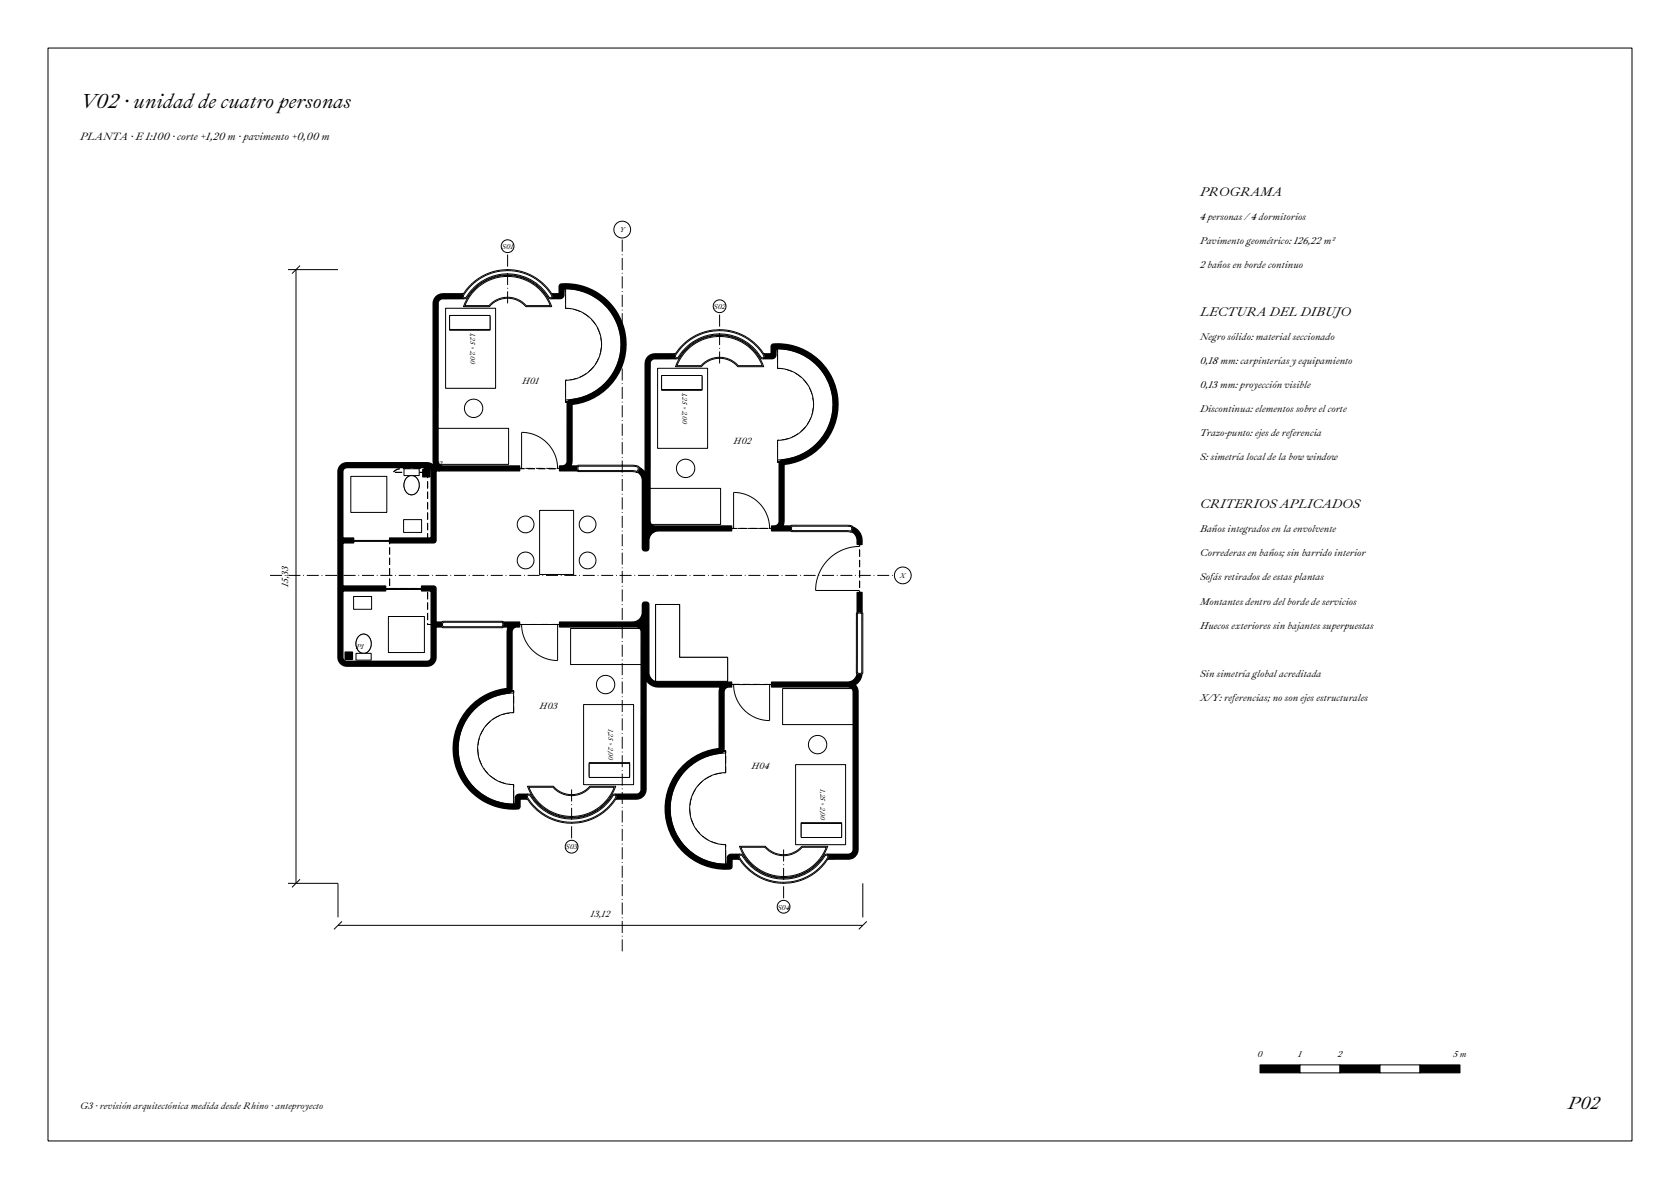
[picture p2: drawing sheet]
<svg xmlns="http://www.w3.org/2000/svg" width="420mm" height="297mm" viewBox="0 0 420 297" stroke-linecap="round" stroke-linejoin="round" font-family="sans-serif">
<path d="M155.9 86.9a14.5 14.5 0 0 0-14.5-15.4v5.5a9 9 0 0 1 9 9 9 9 0 0 1-9 9v5.5a14.5 14.5 0 0 0 14.5-13.6M108.9 115.2l.5 1.3 1.3 .5h29.9l1.3-.5 .5-1.3v-14.6l.5-.1a14.7 14.7 0 0 0 9.8-5.5 14.4 14.4 0 0 0 1.1-16.5 14.4 14.4 0 0 0-13.4-7l-.1 2.4-2.6 .1a13.2 13.2 0 0 0-10.4-6 12.9 12.9 0 0 0-11.2 6h-5.6l-1.1 .5-.5 1.3v39.4M208.9 101.9a14.5 14.5 0 0 0-14.5-15.4v5.5a9 9 0 0 1 9 9 9 9 0 0 1-9 9v5.5a14.5 14.5 0 0 0 14.5-13.6M161.9 130.2l.5 1.3 1.3 .5h29.9l1.3-.5 .5-1.3v-14.6l.5-.1a14.7 14.7 0 0 0 9.8-5.5 14.4 14.4 0 0 0 1.1-16.5 14.4 14.4 0 0 0-13.4-7l-.1 2.4-2.6 .1a13.2 13.2 0 0 0-10.4-6 12.9 12.9 0 0 0-11.2 6h-5.6l-1.1 .5-.5 1.3v39.4M97.4 147h9.5v9h51a3 3 0 0 0 3.3-2.7v-2.3h.4v17.3l.7 1.6 1.7 1 47.9 .1 1.9-.7 .7-.9 .4-1.4v-33a3.6 3.6 0 0 0-2-2.8l-1-.2h-47.6a3 3 0 0 0-2.7 2.7v2.3h-.4v-17.3l-.7-1.6-1.4-1-58.7-.1-1.1 .2-1.1 .8h8.7v17h-9.5v12M113.9 186a14.5 14.5 0 0 0 14.5 15.5v-5.5a9 9 0 0 1-9-9 9 9 0 0 1 9-9v-5.5a14.5 14.5 0 0 0-14.5 13.5M116.1 194.6a14.8 14.8 0 0 0 13.3 6.9l.1-2.4 2.6-.1a12.7 12.7 0 0 0 21.2 .5l.4-.5h5.6l1.1-.5 .5-1.3v-39.4l-.5-1.3-1.3-.5h-29.9l-1.3 .5-.5 1.3v14.6l-2.5 .7a14.2 14.2 0 0 0-9.1 20.9l.3 .6M166.9 201a14.5 14.5 0 0 0 14.5 15.5v-5.5a9 9 0 0 1-9-9 9 9 0 0 1 9-9v-5.5a14.5 14.5 0 0 0-14.5 13.5M169.1 209.6a14.8 14.8 0 0 0 13.3 6.9l.1-2.4 2.6-.1a12.7 12.7 0 0 0 21.2 .5l.4-.5h5.6l1.1-.5 .5-1.3v-39.4l-.5-1.3-1.3-.5h-29.9l-1.3 .5-.5 1.3v14.6l-2.5 .7a14.2 14.2 0 0 0-9.1 20.9l.3 .6" fill="none" stroke="#000" stroke-width=".25" stroke-dasharray="1.8 .8" stroke-linecap="butt"/>
<g fill="#fff" stroke="#000" stroke-width=".25">
<path d="M111.7 77.3h11.9v19.4h-11.9z" fill-rule="evenodd"/>
<path d="M111.4 77h12.5v20h-12.5z" fill-rule="evenodd"/>
<path d="M112.4 79h10.1v3.5h-10.1z" fill-rule="evenodd"/>
<path d="M112.4 78.8h10.1v3.5h-10.1z" fill-rule="evenodd"/>
<path d="M118.8 72.1a11.7 11.7 0 0 1 19.1 4.5h-6.4a6 6 0 0 0-9.2 0h-6.4l1.2-2.4z" fill-rule="evenodd"/>
<path d="M119.1 72.1a11.4 11.4 0 0 1 18.5 4.2h-6a6.2 6.2 0 0 0-9.4 0h-6l1.2-2.2z" fill-rule="evenodd"/>
<path d="M141.4 71.5a14.5 14.5 0 0 1 14.5 14.5 14.5 14.5 0 0 1-14.5 14.5v-5.5a9 9 0 0 0 9-9 9 9 0 0 0-9-9z" fill-rule="evenodd"/>
<path d="M141.4 71.7a14.3 14.3 0 0 1 14.3 14.3 14.3 14.3 0 0 1-14.3 14.3v-.4a13.9 13.9 0 0 0 13.9-13.9 13.9 13.9 0 0 0-13.9-13.9z" fill-rule="evenodd"/>
<path d="M109.2 107h18v9h-18z" fill-rule="evenodd"/>
<path d="M164.7 92.3h11.9v19.4h-11.9z" fill-rule="evenodd"/>
<path d="M164.4 92h12.5v20h-12.5z" fill-rule="evenodd"/>
<path d="M165.4 94h10.1v3.5h-10.1z" fill-rule="evenodd"/>
<path d="M165.4 93.8h10.1v3.5h-10.1z" fill-rule="evenodd"/>
<path d="M171.8 87.1a11.7 11.7 0 0 1 19.1 4.5h-6.4a6 6 0 0 0-9.2 0h-6.4l1.2-2.4z" fill-rule="evenodd"/>
<path d="M172.1 87.1a11.4 11.4 0 0 1 18.5 4.2h-6a6.2 6.2 0 0 0-9.4 0h-6l1.2-2.2z" fill-rule="evenodd"/>
<path d="M194.4 86.5a14.5 14.5 0 0 1 14.5 14.5 14.5 14.5 0 0 1-14.5 14.5v-5.5a9 9 0 0 0 9-9 9 9 0 0 0-9-9z" fill-rule="evenodd"/>
<path d="M194.4 86.7a14.3 14.3 0 0 1 14.3 14.3 14.3 14.3 0 0 1-14.3 14.3v-.4a13.9 13.9 0 0 0 13.9-13.9 13.9 13.9 0 0 0-13.9-13.9z" fill-rule="evenodd"/>
<path d="M162.1 122h18v9h-18z" fill-rule="evenodd"/>
<path d="M146.2 176.3h11.9v19.4h-11.9z" fill-rule="evenodd"/>
<path d="M145.9 176h12.5v20h-12.5z" fill-rule="evenodd"/>
<path d="M147.3 190.5h10.1v3.5h-10.1z" fill-rule="evenodd"/>
<path d="M147.3 190.7h10.1v3.5h-10.1z" fill-rule="evenodd"/>
<path d="M131.9 196.4h6.4a6 6 0 0 0 9.2 0h6.4a11.7 11.7 0 0 1-11 7.8 11.7 11.7 0 0 1-11-7.8z" fill-rule="evenodd"/>
<path d="M132.2 196.6h6a6.2 6.2 0 0 0 9.4 0h6a11.4 11.4 0 0 1-10.7 7.3 11.4 11.4 0 0 1-10.7-7.3z" fill-rule="evenodd"/>
<path d="M118.5 176.4a14.5 14.5 0 0 1 9.9-3.9v5.5a9 9 0 0 0-9 9 9 9 0 0 0 9 9v5.5a14.5 14.5 0 0 1-13.5-9.2 14.5 14.5 0 0 1 3.6-15.9z" fill-rule="evenodd"/>
<path d="M118.3 176.9a14.3 14.3 0 0 1 10.1-4.2v.4a13.9 13.9 0 0 0-13.9 13.9 13.9 13.9 0 0 0 13.9 13.9v.4a14.3 14.3 0 0 1-13.2-8.8 14.3 14.3 0 0 1 3.1-15.6z" fill-rule="evenodd"/>
<path d="M142.7 157h17.9v9h-17.9z" fill-rule="evenodd"/>
<path d="M199.2 191.3h11.9v19.4h-11.9z" fill-rule="evenodd"/>
<path d="M198.9 191h12.5v20h-12.5z" fill-rule="evenodd"/>
<path d="M200.3 205.5h10.1v3.5h-10.1z" fill-rule="evenodd"/>
<path d="M200.3 205.7h10.1v3.5h-10.1z" fill-rule="evenodd"/>
<path d="M184.9 211.4h6.4a6 6 0 0 0 9.2 0h6.4a11.7 11.7 0 0 1-11 7.8 11.7 11.7 0 0 1-11-7.8z" fill-rule="evenodd"/>
<path d="M185.2 211.6h6a6.2 6.2 0 0 0 9.4 0h6a11.4 11.4 0 0 1-10.7 7.3 11.4 11.4 0 0 1-10.7-7.3z" fill-rule="evenodd"/>
<path d="M170.8 192.1a14.5 14.5 0 0 1 10.6-4.6v5.5a9 9 0 0 0-9 9 9 9 0 0 0 9 9v5.5a14.5 14.5 0 0 1-13.3-8.7 14.5 14.5 0 0 1 2.7-15.7z" fill-rule="evenodd"/>
<path d="M171.3 191.9a14.3 14.3 0 0 1 10.1-4.2v.4a13.9 13.9 0 0 0-13.9 13.9 13.9 13.9 0 0 0 13.9 13.9v.4a14.3 14.3 0 0 1-13.2-8.8 14.3 14.3 0 0 1 3.1-15.6z" fill-rule="evenodd"/>
<path d="M195.6 172h18v9h-18z" fill-rule="evenodd"/>
<path d="M97.1 154h9v9h-9z" fill-rule="evenodd"/>
<path d="M88.4 149h4.5v3.2h-4.5z" fill-rule="evenodd"/>
<path d="M87.7 119h9v9h-9z" fill-rule="evenodd"/>
<path d="M100.9 129.8h4.5v3.2h-4.5z" fill-rule="evenodd"/>
<path d="M163.9 151h6v13.2h12v6h-18z" fill-rule="evenodd"/>
<path d="M163.9 151h6v13.2h12v6h-18z" fill-rule="evenodd"/>
<path d="M134.9 127.5h8.5v16h-8.5z" fill-rule="evenodd"/>
<path d="M90.4 159.4a.96 .96 0 0 1 1.1 0 .96 .96 0 0 1 .4 1 1.41 1.41 0 0 1-1.3 2 2.16 2.16 0 0 1-.2-3z" fill-rule="evenodd"/>
<path d="M89.7 159a1.85 1.85 0 0 1 2.1-.4 1.85 1.85 0 0 1 1 1.9 2 2 0 0 1-.6 2.1 2 2 0 0 1-2.2 .3 2.78 2.78 0 0 1-.3-3.9z" fill-rule="evenodd"/>
<path d="M89.7 159a1.84 1.84 0 0 1 2.1-.4 1.84 1.84 0 0 1 1 1.9 2.01 2.01 0 0 1-.6 2.1 2.01 2.01 0 0 1-2.2 .3 2.77 2.77 0 0 1-.3-3.9z" fill-rule="evenodd"/>
<path d="M89 163.2h3.8v1.7h-3.8z" fill-rule="evenodd"/>
<path d="M102.3 119.8a.91 .91 0 0 1 1.1-.1 .91 .91 0 0 1 .4 1 1.51 1.51 0 0 1-1.1 2.1 2.1 2.1 0 0 1-.4-3z" fill-rule="evenodd"/>
<path d="M101.7 119.3a1.87 1.87 0 0 1 2.2-.2 1.87 1.87 0 0 1 .9 1.9 1.97 1.97 0 0 1-.7 2.1 1.97 1.97 0 0 1-2.3 .1 2.79 2.79 0 0 1-.1-3.9z" fill-rule="evenodd"/>
<path d="M101.7 119.4a1.89 1.89 0 0 1 2.2-.3 1.89 1.89 0 0 1 .9 2 1.94 1.94 0 0 1-.8 2.1 1.94 1.94 0 0 1-2.2 0 2.8 2.8 0 0 1-.1-3.8z" fill-rule="evenodd"/>
<path d="M101 117.1h3.8v1.7h-3.8z" fill-rule="evenodd"/>
<circle cx="118.4" cy="102" r="2.3"/>
<circle cx="171.4" cy="117" r="2.3"/>
<circle cx="151.4" cy="171" r="2.3"/>
<circle cx="204.4" cy="186" r="2.3"/>
<circle cx="131.4" cy="140" r="2.1"/>
<circle cx="131.4" cy="131" r="2.1"/>
<circle cx="146.9" cy="140" r="2.1"/>
<circle cx="146.9" cy="131" r="2.1"/>
<circle cx="87.2" cy="163.8" r=".55"/>
<circle cx="86.7" cy="164.3" r=".13"/>
<circle cx="106.6" cy="118.2" r=".55"/>
<circle cx="106.1" cy="118.7" r=".12"/>
</g>
<g fill="#000" stroke="#000" stroke-width=".35">
<path d="M109 74.1l1-.6 .7-.1h5.1l-.2 .7 .4 .5h-5.5a1.2 1.2 0 0 0-1 1v39.6a1.2 1.2 0 0 0 1.2 1.2h19.2v1.2h-20.9l-.1 17.7-.5 .3h-11v-1.2h10.4v-16.6a1 1 0 0 0-1-1h-20.1l-.6 .2-.3 .3-.1 17.1h2.7v1.2h-2.7v10.8h10.7v1.2h-10.7v16.7l.3 .6 .6 .3h20.2l.8-.4 .2-.5v-16.7h-2.4v-1.2h3.1l.5 .4v8.6h1.5l-.1 .6 .1 .6h-1.5v7.6a2.2 2.2 0 0 1-2.2 2.2h-20.1a2.2 2.2 0 0 1-2.2-2.2v-46.4a2.2 2.2 0 0 1 2.2-2.2h20.1l.9 .2 .9 .6-.3-1.2v-39.4l.3-1.1z" fill-rule="evenodd"/>
<path d="M140 71a15.1 15.1 0 0 1 16.4 13.6 15.1 15.1 0 0 1-13.4 16.4v14.2l-.3 1.2h1.7l-.2 .6 .2 .6h-4.5v-1.2a1.48 1.48 0 0 0 1.8-.7l.1-14.9 .3-.7 .4-.2a13.9 13.9 0 0 0 12.8-14.6 13.9 13.9 0 0 0-14.3-13.2v1.7a1 1 0 0 1-.9 .8h-2.3l.4-.5-.2-.7h1.8v-1.9z" fill-rule="evenodd"/>
<path d="M162 89.1l.6-.4 1.1-.3h5.1l-.2 .7 .4 .5h-5.5a1.2 1.2 0 0 0-1 1v39.6a1.2 1.2 0 0 0 1.2 1.2h19.2v1.2h-18.3a2.4 2.4 0 0 0-2.4 2.2l-.1 2.5a.95 .95 0 0 1-1.4 0l-.1-17.3a2.39 2.39 0 0 0-1.2-2.1l.3-.5 .1-.6 .9 .6 .6 .8v-27.4l.1-.7z" fill-rule="evenodd"/>
<path d="M193 86a15.1 15.1 0 0 1 16.4 13.6 15.1 15.1 0 0 1-13.4 16.4v14.2l-.3 1.2h2l-.1 .6 .1 .6h-4.8v-1.2a1.46 1.46 0 0 0 1.8-.9l.1-14.7 .3-.7 .4-.2a13.9 13.9 0 0 0 12.8-14.6 13.9 13.9 0 0 0-14.3-13.2v1.7a1 1 0 0 1-.9 .8h-2.3l.4-.5-.2-.7h1.8v-1.9z" fill-rule="evenodd"/>
<path d="M105.7 117.3h1.8v1.8h-1.8z" fill-rule="evenodd"/>
<path d="M213.1 131.6a3.9 3.9 0 0 1 2.4 4.4h-1.2a2.71 2.71 0 0 0-1.4-3.2l.3-.6z" fill-rule="evenodd"/>
<path d="M214.3 148h1.2v5l-.6-.1-.6 .1z" fill-rule="evenodd"/>
<path d="M86.3 162.9h1.8v1.8h-1.8z" fill-rule="evenodd"/>
<path d="M192.9 170.4h19.2a2.39 2.39 0 0 0 2.2-2.1l.6 .2 .6-.2a3.6 3.6 0 0 1-1.7 2.8 2.4 2.4 0 0 1 .7 1.7v39.4a2.4 2.4 0 0 1-2.2 2.4h-5.3l.2-.7-.4-.5h5.3a1.2 1.2 0 0 0 1.2-1.2v-39.4a1.2 1.2 0 0 0-1.2-1.2h-19.2z" fill-rule="evenodd"/>
<path d="M139.9 155.4h18.3a2.4 2.4 0 0 0 2.4-2.2l.1-2.5 .4-.3h.7l.4 .6v17.2a2.4 2.4 0 0 0 2.4 2.2h18.3v1.2a1.48 1.48 0 0 0-1.8 .7l-.1 14.9-.1 .4-.6 .5a13.9 13.9 0 0 0-12.8 14.6 13.9 13.9 0 0 0 14.3 13.2v-1.7a1 1 0 0 1 .9-.8h2.3l-.4 .5 .2 .7h-1.8v2l-.2 .3a15.1 15.1 0 0 1-16.4-13.5 15.1 15.1 0 0 1 13.4-16.4v-14.4l.3-1h-15.5a3.6 3.6 0 0 1-3.1-1.8v27.4a2.4 2.4 0 0 1-2.4 2.4h-5.1l.2-.7-.4-.5h5.5a1.2 1.2 0 0 0 1-1v-39.6a1.2 1.2 0 0 0-1.2-1.2h-19.2z" fill-rule="evenodd"/>
<path d="M125.8 155.4h4.1v1.2a1.46 1.46 0 0 0-1.8 .8l-.1 14.8-.3 .7-.4 .2a13.9 13.9 0 0 0-12.8 14.6 13.9 13.9 0 0 0 14.3 13.2v-1.7a1 1 0 0 1 .9-.8h2.3l-.4 .5 .2 .7h-1.8v1.9l-.2 .4a15.1 15.1 0 0 1-16.4-13.5 15.1 15.1 0 0 1 13.4-16.4v-14.2l.3-1.2h-1.3l.2-.6z" fill-rule="evenodd"/>
<circle cx="146.2" cy="117" r=".53"/>
<circle cx="199.1" cy="132" r=".53"/>
<circle cx="214.9" cy="154.7" r=".53"/>
</g>
<path d="M184.8 213.5l.7-.1a12 12 0 0 0 20.7 .1 .65 .65 0 0 1 .8 0 .65 .65 0 0 1 .2 .8 13 13 0 0 1-22.6-.3z" fill-rule="evenodd" fill="#fff" stroke="#000" stroke-width=".25"/>
<path d="M185 213.7l.4-.1a12.5 12.5 0 0 0 7.7 5.7 12.1 12.1 0 0 0 12.7-4.8l.5-.8 .5-.1 .2 .4a12.8 12.8 0 0 1-22.2 0z" fill="none" stroke="#000" stroke-width=".25"/>
<path d="M131.8 198.5l.7-.1a12 12 0 0 0 20.7 .1 .65 .65 0 0 1 .8 0 .65 .65 0 0 1 .2 .8 13 13 0 0 1-22.6-.3z" fill-rule="evenodd" fill="#fff" stroke="#000" stroke-width=".25"/>
<path d="M132 198.7l.4-.1a12.5 12.5 0 0 0 7.7 5.7 12.1 12.1 0 0 0 12.7-4.8l.5-.8 .5-.1 .2 .4a12.8 12.8 0 0 1-22.2 0z" fill="none" stroke="#000" stroke-width=".25"/>
<path d="M214.1 153.1a1.29 1.29 0 0 1 1.6 0v14.9a.98 .98 0 0 1-1.6 .2z" fill-rule="evenodd" fill="#fff" stroke="#000" stroke-width=".25"/>
<path d="M214.3 153.3l.5-.2 .7 .2v14.7l-.6 .2-.6-.2z" fill="none" stroke="#000" stroke-width=".25"/>
<path d="M110.6 155.2h15.1a1.29 1.29 0 0 1 0 1.6h-15.1a1.29 1.29 0 0 1 0-1.6z" fill-rule="evenodd" fill="#fff" stroke="#000" stroke-width=".25"/>
<path d="M110.8 155.4h14.7l.2 .5-.2 .6h-14.7l-.2-.5z" fill="none" stroke="#000" stroke-width=".25"/>
<path d="M197.9 131.2l14.7 .1a.86 .86 0 0 1 .4 1.3l-.2 .4-.9-.2h-14a1.29 1.29 0 0 1 0-1.6z" fill-rule="evenodd" fill="#fff" stroke="#000" stroke-width=".25"/>
<path d="M198 131.4l14.6 .1a.66 .66 0 0 1 .4 .6 .66 .66 0 0 1-.3 .6l-.8-.2h-13.9l-.2-.5z" fill="none" stroke="#000" stroke-width=".25"/>
<path d="M144.5 116.2h13.7l1.4 .3a1.09 1.09 0 0 1-.3 1.6l-1.1-.3h-13.7a1.29 1.29 0 0 1 0-1.6z" fill-rule="evenodd" fill="#fff" stroke="#000" stroke-width=".25"/>
<path d="M144.6 116.4h13.6l1.3 .3 .1 .2-.4 .9-1-.3h-13.6l-.1-.5z" fill="none" stroke="#000" stroke-width=".25"/>
<path d="M170.3 86.5a13 13 0 0 1 20.9 2.5 .65 .65 0 0 1-.4 .6 .65 .65 0 0 1-.7-.1 11.9 11.9 0 0 0-20.5 0 .65 .65 0 0 1-.8 0 .65 .65 0 0 1-.2-.8z" fill-rule="evenodd" fill="#fff" stroke="#000" stroke-width=".25"/>
<path d="M170.5 86.7a12.8 12.8 0 0 1 20.5 2.3l-.3 .4h-.3a12.5 12.5 0 0 0-7.7-5.7 12.1 12.1 0 0 0-12 4l-1.2 1.6-.6-.1v-.4z" fill="none" stroke="#000" stroke-width=".25"/>
<path d="M117.3 71.5a13 13 0 0 1 20.9 2.5 .65 .65 0 0 1-.4 .6 .65 .65 0 0 1-.7-.1 11.9 11.9 0 0 0-20.5 0 .65 .65 0 0 1-.8 0 .65 .65 0 0 1-.2-.8z" fill-rule="evenodd" fill="#fff" stroke="#000" stroke-width=".25"/>
<g fill="none" stroke="#000" stroke-width=".25">
<path d="M72 67.3h12.5M74 67.3v153.3M75 66.3l-2 2M117.5 71.7a12.8 12.8 0 0 1 20.5 2.3l-.3 .4h-.3a12.5 12.5 0 0 0-7.7-5.7 12.1 12.1 0 0 0-12 4l-1.2 1.6-.6-.1v-.4zM130.4 117v-9a9 9 0 0 1 9 9M88.4 135h9M88.4 135.2h9M183.4 132v-9a9 9 0 0 1 9 9M214.9 136.5a11 11 0 0 0-11 11h11M96.4 147h9M96.4 147.2h9M130.4 156a9 9 0 0 0 9 9v-9"/>
<path d="M183.4 171a9 9 0 0 0 9 9v-9M75 219.6l-2 2M72 220.6h12.5v8.5M84.5 231.1h131.2M85.5 230.1l-2 2M215.7 220.6v8.5M216.7 230.1l-2 2"/>
</g>
<path d="M97.4 135h9M96.4 147h-9" fill="none" stroke="#000" stroke-width=".25" stroke-dasharray="1.2 .6" stroke-linecap="butt"/>
<path d="M67.5 143.7h158.2" fill="none" stroke="#000" stroke-width=".25" stroke-dasharray="3 .7 .2 .7" stroke-linecap="butt"/>
<circle cx="225.7" cy="143.7" r="2.1" fill="#fff" stroke="#000" stroke-width=".25"/>
<path d="M155.6 237.6v-180.3" fill="none" stroke="#000" stroke-width=".25" stroke-dasharray="3 .7 .2 .7" stroke-linecap="butt"/>
<circle cx="155.6" cy="57.3" r="2.1" fill="#fff" stroke="#000" stroke-width=".25"/>
<path d="M126.9 75.8v-14.3" fill="none" stroke="#000" stroke-width=".25" stroke-dasharray="3 .7 .2 .7" stroke-linecap="butt"/>
<circle cx="126.9" cy="61.5" r="1.6" fill="#fff" stroke="#000" stroke-width=".25"/>
<path d="M179.9 90.8v-14.3" fill="none" stroke="#000" stroke-width=".25" stroke-dasharray="3 .7 .2 .7" stroke-linecap="butt"/>
<circle cx="179.9" cy="76.5" r="1.6" fill="#fff" stroke="#000" stroke-width=".25"/>
<path d="M142.9 197.2v14.3" fill="none" stroke="#000" stroke-width=".25" stroke-dasharray="3 .7 .2 .7" stroke-linecap="butt"/>
<circle cx="142.9" cy="211.5" r="1.6" fill="#fff" stroke="#000" stroke-width=".25"/>
<path d="M195.9 212.2v14.3" fill="none" stroke="#000" stroke-width=".25" stroke-dasharray="3 .7 .2 .7" stroke-linecap="butt"/>
<circle cx="195.9" cy="226.5" r="1.6" fill="#fff" stroke="#000" stroke-width=".25"/>
<path d="M12 12h396v273h-396z" fill="none" stroke="#000" stroke-width=".25"/>
<path d="M315 266h10v2h-10z" fill-rule="evenodd" fill="#000" stroke="#000" stroke-width=".25"/>
<path d="M325 266h10v2h-10z" fill-rule="evenodd" fill="#fff" stroke="#000" stroke-width=".25"/>
<path d="M335 266h10v2h-10z" fill-rule="evenodd" fill="#000" stroke="#000" stroke-width=".25"/>
<path d="M345 266h10v2h-10z" fill-rule="evenodd" fill="#fff" stroke="#000" stroke-width=".25"/>
<path d="M355 266h10v2h-10z" fill-rule="evenodd" fill="#000" stroke="#000" stroke-width=".25"/>
<text font-size="5.2" x="20" y="27">V02 · unidad de cuatro personas</text>
<text font-size="4.5" x="392" y="277">P02</text>
<g font-size="3.2">
<text x="300" y="49">PROGRAMA</text>
<text x="300" y="79">LECTURA DEL DIBUJO</text>
<text x="300" y="127">CRITERIOS APLICADOS</text>
</g>
<text font-size="2.7" x="20" y="35">PLANTA · E 1:100 · corte +1,20 m · pavimento +0,00 m</text>
<g font-size="2.5">
<text x="300" y="55">4 personas / 4 dormitorios</text>
<text x="300" y="61">Pavimento geométrico: 126,22 m²</text>
<text x="300" y="67">2 baños en borde continuo</text>
<text x="300" y="85">Negro sólido: material seccionado</text>
<text x="300" y="91">0,18 mm: carpinterías y equipamiento</text>
<text x="300" y="97">0,13 mm: proyección visible</text>
<text x="300" y="103">Discontinua: elementos sobre el corte</text>
<text x="300" y="109">Trazo-punto: ejes de referencia</text>
<text x="300" y="115">S: simetría local de la bow window</text>
<text x="300" y="133">Baños integrados en la envolvente</text>
<text x="300" y="139">Correderas en baños; sin barrido interior</text>
<text x="300" y="145">Sofás retirados de estas plantas</text>
<text x="300" y="151">Montantes dentro del borde de servicios</text>
<text x="300" y="157">Huecos exteriores sin bajantes superpuestas</text>
<text x="300" y="169">Sin simetría global acreditada</text>
<text x="300" y="175">X/Y: referencias; no son ejes estructurales</text>
</g>
<text font-size="2.4" x="20" y="277">G3 · revisión arquitectónica medida desde Rhino · anteproyecto</text>
<g font-size="2.3">
<text x="130.5" y="96">H01</text>
<text x="183.4" y="111">H02</text>
<text x="72" y="146.6" transform="rotate(-90 72 146.6)">15,33</text>
<text x="134.9" y="177">H03</text>
<text x="187.9" y="192">H04</text>
<text x="147.6" y="229.1">13,12</text>
</g>
<g font-size="2.2">
<text x="314.4" y="264">0</text>
<text x="324.5" y="264">1</text>
<text x="334.4" y="264">2</text>
<text x="363.4" y="264">5 m</text>
</g>
<g font-size="1.8">
<text x="154.9" y="58">Y</text>
<text x="125.5" y="62.2">S01</text>
<text x="178.4" y="77.2">S02</text>
<text x="108.4" y="116.4">P2</text>
<text x="225" y="144.4">X</text>
<text x="89" y="162">P1</text>
<text x="141.4" y="212.2">S03</text>
<text x="194.4" y="227.2">S04</text>
</g>
<g font-size="1.7">
<text x="117.7" y="83.1" transform="rotate(90 117.7 83.1)">1,25 × 2,00</text>
<text x="170.7" y="98.1" transform="rotate(90 170.7 98.1)">1,25 × 2,00</text>
<text x="152.1" y="182.1" transform="rotate(90 152.1 182.1)">1,25 × 2,00</text>
<text x="205.2" y="197.1" transform="rotate(90 205.2 197.1)">1,25 × 2,00</text>
</g>
</svg>
